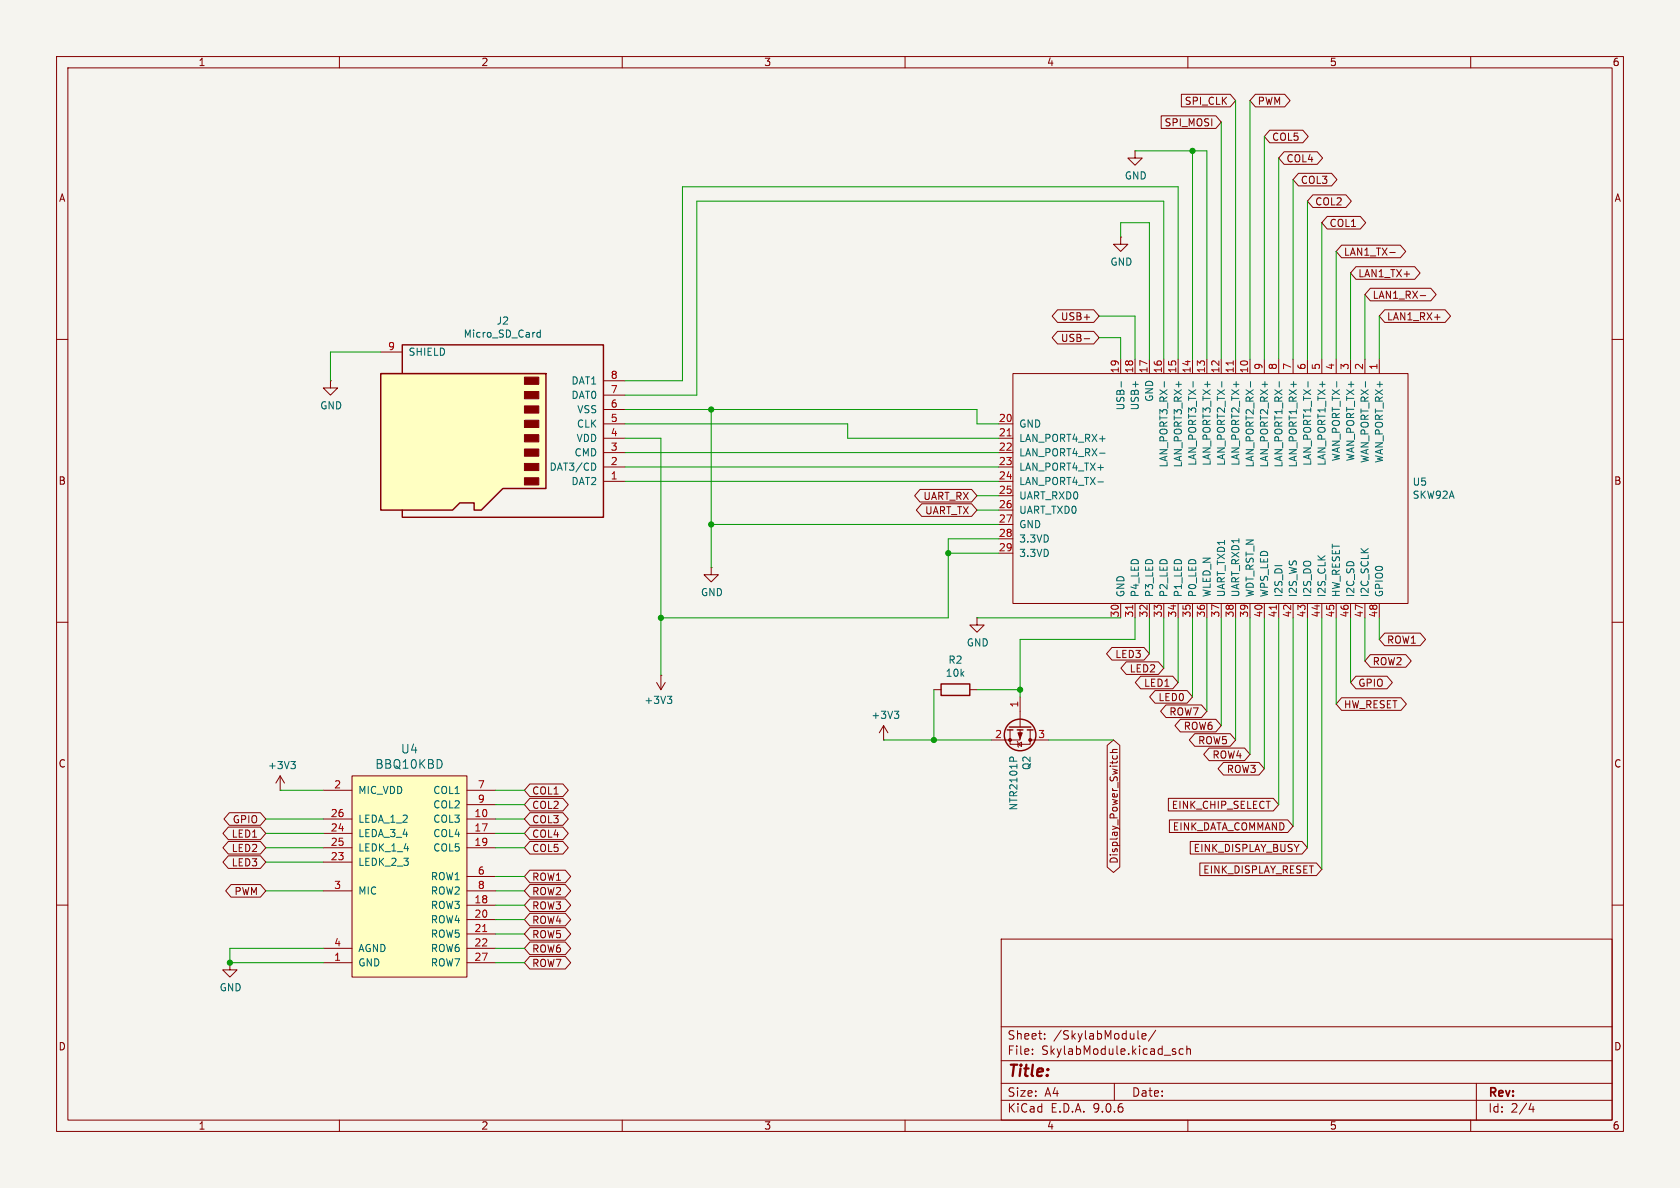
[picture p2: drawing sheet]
<svg xmlns="http://www.w3.org/2000/svg" width="297mm" height="210mm" viewBox="0 0 297 210" stroke-linecap="round" stroke-linejoin="round" font-family="sans-serif">
<path d="M0 0h297v210h-297z" fill="#f5f4ef" stroke="#f5f4ef" stroke-width=".18"/>
<g fill="none" stroke="#840000" stroke-width=".18">
<path d="M10 10h277v190h-277zM12 12h273v186h-273zM60 10v2M110 10v2M160 10v2M210 10v2M260 10v2M10 60h2M176.5 74.9h2.6M176.5 77.5h2.6M179.1 66h69.8v40.7h-69.8zM198.1 63.5v2.5"/>
<path d="M200.7 63.5v2.5M203.2 63.5v2.5M205.7 63.5v2.5M208.3 63.5v2.5M210.8 63.5v2.5M213.4 63.5v2.5M215.9 63.5v2.5M218.4 63.5v2.5M221 63.5v2.5M223.5 63.5v2.5M226.1 63.5v2.5M228.6 63.5v2.5"/>
<path d="M231.1 63.5v2.5M233.7 63.5v2.5M236.2 63.5v2.5M238.8 63.5v2.5M241.3 63.5v2.5M243.8 63.5v2.5M285 60h2M176.5 80h2.6M176.5 82.6h2.6M176.5 85.1h2.6M176.5 87.6h2.6M176.5 90.2h2.6"/>
<path d="M176.5 92.7h2.6M176.5 95.3h2.6M176.5 97.8h2.6M10 110h2M116.8 119.4h.1M116.8 119.4v2.5M125.7 100.3v1.3h1.3l-1.3 1.3-1.2-1.3h1.2M125.7 100.3h.1M172.7 109.2v1.3h1.3l-1.3 1.3-1.3-1.3h1.3M172.7 109.2h.1M198.1 106.7v2.5M200.7 106.7v2.5"/>
<path d="M203.2 106.7v2.5M205.7 106.7v2.5M208.3 106.7v2.5M210.8 106.7v2.5M213.4 106.7v2.5M215.9 106.7v2.5M218.4 106.7v2.5M221 106.7v2.5M223.5 106.7v2.5M226.1 106.7v2.5M228.6 106.7v2.5M231.1 106.7v2.5"/>
<path d="M233.7 106.7v2.5M236.2 106.7v2.5M238.8 106.7v2.5M241.3 106.7v2.5M243.8 106.7v2.5M285 110h2M49.5 139.7h.1M49.5 137.2l-.7 1.2M49.5 137.2l.8 1.2M49.5 137.2v2.5M116.1 120.7l.7 1.2M117.6 120.7l-.8 1.2"/>
<path d="M156.2 130.8h.1M156.2 128.3l-.8 1.2M156.2 128.3l.8 1.2M156.2 128.3v2.5M165.1 121.9h1.3M171.4 121.9h1.3M178.6 129v2.6h3.5v-2.6M179.8 131.1l.2 .1v.8l.1 .1M180 131.6l.6-.4v.8zM180.3 129v1.8h-5M180.3 123.2v5.3M182.1 130.8h3.3"/>
<path d="M10 160h2M40.6 170.2v1.3h1.3l-1.3 1.2-1.2-1.2h1.2M40.6 170.2h.1M177 166h108v32h-108zM285 160h2M60 198v2M110 198v2M160 198v2M177 194.5h108M177 191.5h108M177 187.5h108M177 181.5h108"/>
<path d="M182.5 186.3v.1M182.5 185.5v.1M184.7 183.6v.1M184.7 182.8v.1M197 191.5v3M201.2 183.6l.2 .1M201.9 183.2l.7-.1-.1-.3-.4-.1-.2 .2 .1 .7h.5M204.3 182.1l-1.3 2M207.5 185.9l.3 .1 .1 .2-.2 .2h-.3M207.5 185.4l.3 .1M209.2 185.5l-.5-.1-.2 .3v.4l.1 .2h.6M209.8 185.5l.2-.1 .4 .1 .1 .9"/>
<path d="M209.8 184.9v1.5M210 198v2M260 198v2M261 191.5v6.5M270.7 195l-.4 1.1h.9M271 195.6v1"/>
</g>
<g fill="none" stroke="#006464" stroke-width=".18">
<path d="M198.2 67.5v.9M205.8 67.5v.9M210.9 67.5v.9M216 67.5v.9M221.1 67.5v.9M226.2 67.5v.9M231.2 67.5v.9M194.1 85.2h1M194.4 80.1h1M51.4 134.6h.8l-.4 .5M52 135.1l.2 .2v.3l-.2 .3M118 123.1h.8l-.5 .5"/>
<path d="M118.5 123.6l.3 .2v.3l-.3 .3M158.1 125.7h.8l-.4 .5M158.6 126.2l.3 .3v.3l-.3 .2M178.5 134.6v-.5l.2-.3 .4 .2 .1 .6"/>
</g>
<path d="M178 77.1h.8M218 63.8v.7M200.2 107v.7M225.6 107v.7" fill="none" stroke="#a90000" stroke-width=".18"/>
<g fill="none" stroke="#840000" stroke-width=".25">
<path d="M166.4 120.9h5v2h-5zM178.1 129h1M178.4 128.5h3.8M179.8 129h1M181.6 129h1"/>
<circle cx="180.3" cy="129.9" r="2.79"/>
</g>
<g fill="#840000" stroke="#840000" stroke-width=".18">
<path d="M180 129.5h.7l-.4 1.1z"/>
<circle cx="182.1" cy="130.8" r=".25"/>
<circle cx="178.6" cy="130.8" r=".25"/>
</g>
<path d="M67.3 66h29.2v20.4h-7.6l-3.8 3.8h-1.3v-1.3h-2.5l-1.3 1.3h-12.7z" fill="#ffffc2"/>
<path d="M67.3 66h29.2v20.4h-7.6l-3.8 3.8h-1.3v-1.3h-2.5l-1.3 1.3h-12.7zM71.1 66v-5h35.6v30.4h-35.6v-1.2" fill="none" stroke="#840000" stroke-width=".25"/>
<g fill="#840000" stroke="#840000" stroke-width=".18">
<path d="M92.7 84.5h2.5v1.2h-2.5z"/>
<path d="M92.7 81.9h2.5v1.3h-2.5z"/>
<path d="M92.7 79.4h2.5v1.2h-2.5z"/>
<path d="M92.7 76.8h2.5v1.3h-2.5z"/>
<path d="M92.7 74.3h2.5v1.3h-2.5z"/>
<path d="M92.7 71.8h2.5v1.2h-2.5z"/>
<path d="M92.7 69.2h2.5v1.3h-2.5z"/>
<path d="M92.7 66.7h2.5v1.2h-2.5z"/>
</g>
<g fill="none" stroke="#840000" stroke-width=".18">
<path d="M200.7 26.7v1.2h1.2l-1.2 1.3-1.3-1.3h1.3M200.7 26.7h.1M198.1 41.9v1.3h1.3l-1.3 1.3-1.3-1.3h1.3M198.1 41.9h.1M58.4 67.3v1.3h1.3l-1.3 1.3-1.3-1.3h1.3M58.4 67.3h.1M67.3 62.2h3.8M106.7 77.5h3.8M106.7 74.9h3.8M106.7 72.4h3.8M106.7 69.9h3.8M106.7 67.3h3.8"/>
<path d="M106.7 85.1h3.8M106.7 82.6h3.8M106.7 80h3.8"/>
</g>
<path d="M94.9 59.4l.3 .2 .3-.1M95.5 58.3v1.3M95.5 58.8h-.3l-.3 .2M105.1 81.9l.2 .5-.2 .7" fill="none" stroke="#006464" stroke-width=".18"/>
<path d="M62.2 137.2h20.3v35.5h-20.3z" fill="#ffffc2"/>
<g fill="none" stroke="#840000" stroke-width=".18">
<path d="M208.9 16.7h8.6l.9 1.1-.9 1.1h-8.6zM221.9 16.7h5.2l1 1.1-1 1.1h-5.2l-.9-1.1zM205.3 20.5h9.6l1 1.1-1 1.1h-9.6zM224.5 23h5.8l1 1.1-1 1.1h-5.8l-1-1.1zM227 26.8h5.9l.9 1.1-.9 1.2h-5.9l-.9-1.2zM229.6 30.6h5.8l1 1.2-1 1.1h-5.8l-1-1.1zM232.1 34.4h5.8l1 1.2-1 1.1h-5.8l-1-1.1zM234.6 38.3h5.9l.9 1.1-.9 1.1h-5.9l-.9-1.1zM187 58.6h6.4l.9 1.1-.9 1.1h-6.4l-1-1.1zM187 54.8h6.4l.9 1.1-.9 1.1h-6.4l-1-1.1zM191.7 59.9h.9M237.2 43.3h10.4l.9 1.2-.9 1.1h-10.4l-1-1.1z"/>
<path d="M239.7 47.1h10.4l1 1.2-1 1.1h-10.4l-.9-1.1zM242.3 51h10.6l1 1.1-1 1.1h-10.6l-1-1.1zM244.8 54.8h10.7l.9 1.1-.9 1.1h-10.7l-1-1.1zM245.7 44.6h1M251.1 52.3h.9M253.6 56.1h1M162.6 86.5h9.2l.9 1.1-.9 1.1h-9.2l-.9-1.1zM162.9 89.1h8.9l.9 1.1-.9 1.1h-8.9l-.9-1.1zM196.6 114.5h5.6l1 1.1-1 1.1h-5.6l-1-1.1zM199.1 117h5.7l.9 1.1-.9 1.1h-5.7l-.9-1.1zM201.7 119.5h5.6l1 1.2-1 1.1h-5.6l-1-1.1zM239.7 119.5h5.5l1 1.2-1 1.1h-5.5l-.9-1.1z"/>
<path d="M242.3 115.7h6.2l1 1.1-1 1.2h-6.2l-1-1.2zM244.8 111.9h6.3l.9 1.1-.9 1.1h-6.3l-1-1.1zM57.1 139.7h5.1M62.2 137.2h20.3v35.5h-20.3zM82.5 139.7h5.1M93.7 138.6h5.8l1 1.1-1 1.1h-5.8l-1-1.1zM195.7 131.8l1.1-1 1.2 1v21.5l-1.2 .9-1.1-.9zM196.3 133h1.2M196.7 133.6v.3l.2 .3 .6-.1v-.5M197.5 132.5h-.8v.3l.1 .2M204.2 122.1h5.7l.9 1.1-.9 1.1h-5.7l-1-1.1zM206.1 124.6h6.3l1 1.1-1 1.1h-6.3l-.9-1.1z"/>
<path d="M208.7 127.2h6.2l1 1.1-1 1.1h-6.2l-1-1.1zM211.2 129.7h6.3l.9 1.1-.9 1.1h-6.3l-.9-1.1zM213.7 132.2h6.3l1 1.2-1 1.1h-6.3l-.9-1.1zM216.3 134.8h6.3l.9 1.1-.9 1.1h-6.3l-1-1.1zM237.2 123.3h10.5l.9 1.2-.9 1.1h-10.5l-1-1.1zM40.4 151.3h5.6l1 1.1-1 1.1h-5.6l-1-1.1zM40.4 148.7h5.6l1 1.2-1 1.1h-5.6l-1-1.1zM40.4 146.2h5.6l1 1.1-1 1.1h-5.6l-1-1.1zM40.5 143.7h5.5l1 1.1-1 1.1h-5.5l-.9-1.1zM40.8 156.4h5.2l1 1.1-1 1.1h-5.2l-.9-1.1zM57.1 144.8h5.1M57.1 147.3h5.1"/>
<path d="M57.1 149.9h5.1M57.1 152.4h5.1M57.1 157.5h5.1M82.5 144.8h5.1M82.5 147.3h5.1M82.5 149.9h5.1M82.5 157.5h5.1M82.5 142.2h5.1M82.5 154.9h5.1M93.7 146.2h5.8l1 1.1-1 1.1h-5.8l-1-1.1zM93.7 156.4h6.2l1 1.1-1 1.1h-6.2l-1-1.1zM93.7 153.8h6.2l1 1.1-1 1.2h-6.2l-1-1.2z"/>
<path d="M93.7 148.7h5.8l1 1.2-1 1.1h-5.8l-1-1.1zM93.7 158.9h6.2l1 1.1-1 1.1h-6.2l-1-1.1zM93.7 143.7h5.8l1 1.1-1 1.1h-5.8l-1-1.1zM93.7 141.1h5.8l1 1.1-1 1.2h-5.8l-1-1.2zM206.6 141.1h18.5l1 1.1-1 1.2h-18.5zM206.7 144.9h20.9l1 1.2-1 1.1h-20.9zM210.4 148.7h19.8l.9 1.2-.9 1.1h-19.8zM212.1 152.6h20.6l1 1.1-1 1.1h-20.6zM57.1 167.6h5.1M57.1 170.2h5.1M82.5 167.6h5.1M82.5 170.2h5.1"/>
<path d="M82.5 160h5.1M82.5 162.6h5.1M82.5 165.1h5.1M93.7 169.1h6.2l1 1.1-1 1.1h-6.2l-1-1.1zM93.7 161.4h6.2l1 1.2-1 1.1h-6.2l-1-1.1zM93.7 164h6.2l1 1.1-1 1.1h-6.2l-1-1.1zM93.7 166.5h6.2l1 1.1-1 1.2h-6.2l-1-1.2z"/>
</g>
<path d="M85.3 164.7h.8" fill="none" stroke="#a90000" stroke-width=".18"/>
<path d="M78.1 134.6v.8" fill="none" stroke="#006464" stroke-width=".18"/>
<g fill="none" stroke="#009600" stroke-width=".18">
<path d="M218.4 17.8v45.7M221 17.8v45.7M200.7 26.7h12.7v36.8M210.8 26.7v36.8M215.9 21.6v41.9M223.5 24.1v39.4M226.1 27.9v35.6M228.6 31.8v31.7M231.1 35.6v27.9M233.7 39.4v24.1M194.3 55.9h6.4v7.6M194.3 59.7h3.8v3.8"/>
<path d="M198.1 41.9v-2.5h5.1v24.1M236.2 44.5v19M238.8 48.3v15.2M241.3 52.1v11.4M243.8 55.9v7.6M67.3 62.2h-8.9v5.1M110.5 77.5h6.3v41.9M110.5 74.9h39.4v2.6h26.6M110.5 72.4h62.2v2.5h3.8M125.7 72.4v27.9M205.7 63.5v-27.9h-82.5v34.3h-12.7M208.3 63.5v-30.5h-87.7v34.3h-10.1"/>
<path d="M110.5 82.6h66M110.5 80h66M110.5 85.1h66M125.7 92.7h50.8M167.6 97.8h8.9M172.7 87.6h3.8M172.7 90.2h3.8M176.5 95.3h-8.9v13.9h-50.8M172.7 109.2h25.4M200.7 109.2v3.8h-20.4v10.2M203.2 109.2v6.4M205.7 109.2v8.9"/>
<path d="M208.3 109.2v11.5M210.8 109.2v14M213.4 109.2v16.5M215.9 109.2v19.1M218.4 109.2v21.6M221 109.2v24.2M223.5 109.2v26.7M226.1 109.2v33M228.6 109.2v36.9M231.1 109.2v40.7M233.7 109.2v44.5M236.2 109.2v15.3"/>
<path d="M238.8 109.2v11.5M241.3 109.2v7.6M243.8 109.2v3.8M49.5 139.7h7.6M87.6 139.7h5.1M156.2 130.8h19.1M165.1 121.9v8.9M172.7 121.9h7.6M185.4 130.8h11.4M47 157.5h10.1M47 147.3h10.1M47 149.9h10.1"/>
<path d="M47 152.4h10.1M47 144.8h10.1M87.6 157.5h5.1M87.6 154.9h5.1M87.6 147.3h5.1M87.6 149.9h5.1M87.6 144.8h5.1M87.6 142.2h5.1M57.1 167.6h-16.5v2.6h16.5M87.6 170.2h5.1M87.6 160h5.1M87.6 165.1h5.1"/>
<path d="M87.6 167.6h5.1M87.6 162.6h5.1"/>
</g>
<g fill="#009600" stroke="#009600" stroke-width=".18">
<circle cx="40.6" cy="170.2" r=".46"/>
<circle cx="116.8" cy="109.2" r=".46"/>
<circle cx="125.7" cy="92.7" r=".46"/>
<circle cx="125.7" cy="72.4" r=".46"/>
<circle cx="210.8" cy="26.7" r=".46"/>
<circle cx="165.1" cy="130.8" r=".46"/>
<circle cx="180.3" cy="121.9" r=".46"/>
<circle cx="167.6" cy="97.8" r=".46"/>
</g>
<text font-size="2.8" fill="#840000" x="178" y="190.9">Title:</text>
<g font-size="2.1" fill="#006464">
<text x="66.3" y="136.1">BBQ10KBD</text>
<text x="70.8" y="133.4">U4</text>
</g>
<g font-size="2.1" fill="#840000">
<text x="178" y="184">Sheet:</text>
<text x="186.2" y="184">/SkylabModule/</text>
<text x="178" y="186.7">File:</text>
<text x="184.1" y="186.7">SkylabModule.kicad_sch</text>
<text x="178" y="196.9">KiCad</text>
<text x="178" y="194.1">Size:</text>
<text x="184.7" y="194.1">A4</text>
<text x="185.7" y="196.9">E.D.A.</text>
<text x="193.3" y="196.9">9.0.6</text>
<text x="200" y="194.1">Date:</text>
<text x="263" y="194.3">Rev:</text>
<text x="263" y="196.9">Id:</text>
<text x="267.1" y="196.9">2/4</text>
</g>
<g font-size="1.8" fill="#840000">
<text x="35" y="11.9">1</text>
<text x="85" y="11.9">2</text>
<text x="135" y="11.9">3</text>
<text x="185" y="11.9">4</text>
<text x="235" y="11.9">5</text>
<text x="285" y="11.9">6</text>
<text x="205.8" y="22.5">SPI_MOSI</text>
<text x="209.3" y="18.7">SPI_CLK</text>
<text x="222.2" y="18.7">PWM</text>
<text x="224.8" y="25.1">COL5</text>
<text x="227.3" y="28.9">COL4</text>
<text x="10.3" y="35.9">A</text>
<text x="229.9" y="32.7">COL3</text>
<text x="285.3" y="35.9">A</text>
<text x="232.4" y="36.5">COL2</text>
<text x="234.9" y="40.3">COL1</text>
<text x="237.5" y="45.4">LAN1_TX-</text>
<text x="240" y="49.2">LAN1_TX+</text>
<text x="242.6" y="53">LAN1_RX-</text>
<text x="187.5" y="56.8">USB+</text>
<text x="245.1" y="56.8">LAN1_RX+</text>
<text x="187.5" y="60.6">USB-</text>
<text x="10.3" y="85.9">B</text>
<text x="163.1" y="88.6">UART_RX</text>
<text x="285.3" y="85.9">B</text>
<text x="163.4" y="91.1">UART_TX</text>
<text x="245.1" y="114">ROW1</text>
<text x="197.1" y="116.5">LED3</text>
<text x="199.6" y="119.1">LED2</text>
<text x="242.6" y="117.8">ROW2</text>
<text x="202.2" y="121.6">LED1</text>
<text x="204.7" y="124.1">LED0</text>
<text x="237.5" y="125.4">HW_RESET</text>
<text x="240" y="121.6">GPIO</text>
<text x="206.6" y="126.7">ROW7</text>
<text x="209.2" y="129.2">ROW6</text>
<text x="211.7" y="131.8">ROW5</text>
<text x="10.3" y="135.9">C</text>
<text x="214.2" y="134.3">ROW4</text>
<text x="216.8" y="136.8">ROW3</text>
<text x="285.3" y="135.9">C</text>
<text x="94" y="140.7">COL1</text>
<text x="94" y="143.2">COL2</text>
<text x="207" y="143.2">EINK_CHIP_SELECT</text>
<text x="40.9" y="148.3">LED1</text>
<text x="41" y="145.7">GPIO</text>
<text x="94" y="148.3">COL4</text>
<text x="94" y="145.7">COL3</text>
<text x="207.2" y="147">EINK_DATA_COMMAND</text>
<text x="40.9" y="153.4">LED3</text>
<text x="40.9" y="150.8">LED2</text>
<text x="94" y="155.9">ROW1</text>
<text x="94" y="150.8">COL5</text>
<text x="197.8" y="152.8" transform="rotate(-90 197.8 152.8)">Display_Power_Switch</text>
<text x="210.9" y="150.8">EINK_DISPLAY_BUSY</text>
<text x="212.6" y="154.6">EINK_DISPLAY_RESET</text>
<text x="41.3" y="158.4">PWM</text>
<text x="94" y="158.4">ROW2</text>
<text x="94" y="161">ROW3</text>
<text x="94" y="163.5">ROW4</text>
<text x="94" y="166.1">ROW5</text>
<text x="94" y="171.1">ROW7</text>
<text x="94" y="168.6">ROW6</text>
<text x="10.3" y="185.9">D</text>
<text x="285.3" y="185.9">D</text>
<text x="35" y="199.9">1</text>
<text x="85" y="199.9">2</text>
<text x="135" y="199.9">3</text>
<text x="185" y="199.9">4</text>
<text x="235" y="199.9">5</text>
<text x="285" y="199.9">6</text>
</g>
<g font-size="1.8" fill="#006464">
<text x="198.8" y="31.9">GND</text>
<text x="196.2" y="47.2">GND</text>
<text x="81.9" y="59.9">Micro_SD_Card</text>
<text x="87.7" y="57.6">J2</text>
<text x="72.1" y="63.1">SHIELD</text>
<text x="100.9" y="70.7">DAT0</text>
<text x="100.9" y="68.2">DAT1</text>
<text x="204.1" y="71.1" transform="rotate(-90 204.1 71.1)">GND</text>
<text x="56.5" y="72.6">GND</text>
<text x="101.9" y="75.8">CLK</text>
<text x="102" y="73.3">VSS</text>
<text x="180.1" y="75.8">GND</text>
<text x="199" y="72.6" transform="rotate(-90 199 72.6)">USB-</text>
<text x="201.5" y="72.6" transform="rotate(-90 201.5 72.6)">USB+</text>
<text x="97.1" y="83.4">DAT3/CD</text>
<text x="101.5" y="80.9">CMD</text>
<text x="101.8" y="78.3">VDD</text>
<text x="180.1" y="78.3">LAN_PORT4_RX+</text>
<text x="180.1" y="80.9">LAN_PORT4_RX-</text>
<text x="180.1" y="83.4">LAN_PORT4_TX+</text>
<text x="206.6" y="82.7" transform="rotate(-90 206.6 82.7)">LAN_PORT3_RX-</text>
<text x="209.1" y="82.7" transform="rotate(-90 209.1 82.7)">LAN_PORT3_RX+</text>
<text x="211.7" y="82.4" transform="rotate(-90 211.7 82.4)">LAN_PORT3_TX-</text>
<text x="214.2" y="82.4" transform="rotate(-90 214.2 82.4)">LAN_PORT3_TX+</text>
<text x="216.8" y="82.4" transform="rotate(-90 216.8 82.4)">LAN_PORT2_TX-</text>
<text x="219.3" y="82.4" transform="rotate(-90 219.3 82.4)">LAN_PORT2_TX+</text>
<text x="221.8" y="82.7" transform="rotate(-90 221.8 82.7)">LAN_PORT2_RX-</text>
<text x="224.4" y="82.7" transform="rotate(-90 224.4 82.7)">LAN_PORT2_RX+</text>
<text x="226.9" y="82.7" transform="rotate(-90 226.9 82.7)">LAN_PORT1_RX-</text>
<text x="229.5" y="82.7" transform="rotate(-90 229.5 82.7)">LAN_PORT1_RX+</text>
<text x="232" y="82.4" transform="rotate(-90 232 82.4)">LAN_PORT1_TX-</text>
<text x="234.5" y="82.4" transform="rotate(-90 234.5 82.4)">LAN_PORT1_TX+</text>
<text x="237.1" y="81.7" transform="rotate(-90 237.1 81.7)">WAN_PORT_TX-</text>
<text x="239.6" y="81.7" transform="rotate(-90 239.6 81.7)">WAN_PORT_TX+</text>
<text x="242.2" y="82" transform="rotate(-90 242.2 82)">WAN_PORT_RX-</text>
<text x="244.7" y="82" transform="rotate(-90 244.7 82)">WAN_PORT_RX+</text>
<text x="100.9" y="86">DAT2</text>
<text x="180.1" y="86">LAN_PORT4_TX-</text>
<text x="180.1" y="88.5">UART_RXD0</text>
<text x="249.6" y="88.4">SKW92A</text>
<text x="249.6" y="86.1">U5</text>
<text x="180.1" y="91">UART_TXD0</text>
<text x="180.1" y="93.6">GND</text>
<text x="180.1" y="96.1">3.3VD</text>
<text x="180.1" y="98.7">3.3VD</text>
<text x="123.8" y="105.6">GND</text>
<text x="199" y="105.7" transform="rotate(-90 199 105.7)">GND</text>
<text x="201.5" y="105.7" transform="rotate(-90 201.5 105.7)">P4_LED</text>
<text x="204.1" y="105.7" transform="rotate(-90 204.1 105.7)">P3_LED</text>
<text x="206.6" y="105.7" transform="rotate(-90 206.6 105.7)">P2_LED</text>
<text x="209.1" y="105.7" transform="rotate(-90 209.1 105.7)">P1_LED</text>
<text x="211.7" y="105.7" transform="rotate(-90 211.7 105.7)">P0_LED</text>
<text x="214.2" y="105.7" transform="rotate(-90 214.2 105.7)">WLED_N</text>
<text x="216.8" y="105.7" transform="rotate(-90 216.8 105.7)">UART_TXD1</text>
<text x="219.3" y="105.7" transform="rotate(-90 219.3 105.7)">UART_RXD1</text>
<text x="221.8" y="105.7" transform="rotate(-90 221.8 105.7)">WDT_RST_N</text>
<text x="224.4" y="105.7" transform="rotate(-90 224.4 105.7)">WPS_LED</text>
<text x="226.9" y="105.7" transform="rotate(-90 226.9 105.7)">I2S_DI</text>
<text x="229.5" y="105.7" transform="rotate(-90 229.5 105.7)">I2S_WS</text>
<text x="232" y="105.7" transform="rotate(-90 232 105.7)">I2S_DO</text>
<text x="234.5" y="105.7" transform="rotate(-90 234.5 105.7)">I2S_CLK</text>
<text x="237.1" y="105.7" transform="rotate(-90 237.1 105.7)">HW_RESET</text>
<text x="239.6" y="105.7" transform="rotate(-90 239.6 105.7)">I2C_SD</text>
<text x="242.2" y="105.7" transform="rotate(-90 242.2 105.7)">I2C_SCLK</text>
<text x="244.7" y="105.7" transform="rotate(-90 244.7 105.7)">GPIO0</text>
<text x="167.1" y="119.8">10k</text>
<text x="167.6" y="117.5">R2</text>
<text x="170.8" y="114.5">GND</text>
<text x="113.8" y="124.6">+3V3</text>
<text x="153.9" y="127.3">+3V3</text>
<text x="47.3" y="136.2">+3V3</text>
<text x="182.4" y="136.2" transform="rotate(-90 182.4 136.2)">Q2</text>
<text x="63.2" y="140.6">MIC_VDD</text>
<text x="76.5" y="140.6">COL1</text>
<text x="76.5" y="143.1">COL2</text>
<text x="180.1" y="143.4" transform="rotate(-90 180.1 143.4)">NTR2101P</text>
<text x="63.2" y="145.6">LEDA_1_2</text>
<text x="63.2" y="148.2">LEDA_3_4</text>
<text x="76.5" y="145.6">COL3</text>
<text x="76.5" y="148.2">COL4</text>
<text x="63.2" y="150.7">LEDK_1_4</text>
<text x="63.2" y="153.3">LEDK_2_3</text>
<text x="76.1" y="155.8">ROW1</text>
<text x="76.5" y="150.7">COL5</text>
<text x="63.2" y="158.3">MIC</text>
<text x="76.1" y="158.3">ROW2</text>
<text x="76.1" y="160.9">ROW3</text>
<text x="76.1" y="163.4">ROW4</text>
<text x="76.1" y="166">ROW5</text>
<text x="63.2" y="168.5">AGND</text>
<text x="63.2" y="171">GND</text>
<text x="76.1" y="168.5">ROW6</text>
<text x="76.1" y="171">ROW7</text>
<text x="38.7" y="175.4">GND</text>
</g>
<g font-size="1.8" fill="#a90000">
<text x="68.5" y="62">9</text>
<text x="223.3" y="65.5" transform="rotate(-90 223.3 65.5)">9</text>
<text x="225.8" y="65.5" transform="rotate(-90 225.8 65.5)">8</text>
<text x="228.3" y="65.5" transform="rotate(-90 228.3 65.5)">7</text>
<text x="230.9" y="65.5" transform="rotate(-90 230.9 65.5)">6</text>
<text x="233.4" y="65.5" transform="rotate(-90 233.4 65.5)">5</text>
<text x="236" y="65.5" transform="rotate(-90 236 65.5)">4</text>
<text x="238.5" y="65.5" transform="rotate(-90 238.5 65.5)">3</text>
<text x="241" y="65.5" transform="rotate(-90 241 65.5)">2</text>
<text x="243.6" y="65.5" transform="rotate(-90 243.6 65.5)">1</text>
<text x="107.9" y="69.6">7</text>
<text x="107.9" y="67.1">8</text>
<text x="197.9" y="66.1" transform="rotate(-90 197.9 66.1)">19</text>
<text x="200.4" y="66.1" transform="rotate(-90 200.4 66.1)">18</text>
<text x="202.9" y="66.1" transform="rotate(-90 202.9 66.1)">17</text>
<text x="205.5" y="66.1" transform="rotate(-90 205.5 66.1)">16</text>
<text x="208" y="66.1" transform="rotate(-90 208 66.1)">15</text>
<text x="210.6" y="66.1" transform="rotate(-90 210.6 66.1)">14</text>
<text x="213.1" y="66.1" transform="rotate(-90 213.1 66.1)">13</text>
<text x="215.6" y="66.1" transform="rotate(-90 215.6 66.1)">12</text>
<text x="218.2" y="66.1" transform="rotate(-90 218.2 66.1)">11</text>
<text x="220.7" y="66.1" transform="rotate(-90 220.7 66.1)">10</text>
<text x="107.9" y="77.2">4</text>
<text x="107.9" y="74.7">5</text>
<text x="107.9" y="72.1">6</text>
<text x="176.5" y="74.7">20</text>
<text x="176.5" y="77.2">21</text>
<text x="107.9" y="82.3">2</text>
<text x="107.9" y="79.8">3</text>
<text x="176.5" y="79.8">22</text>
<text x="176.5" y="82.3">23</text>
<text x="107.9" y="84.8">1</text>
<text x="176.5" y="84.8">24</text>
<text x="176.5" y="87.4">25</text>
<text x="176.5" y="89.9">26</text>
<text x="176.5" y="92.5">27</text>
<text x="176.5" y="95">28</text>
<text x="176.5" y="97.5">29</text>
<text x="197.9" y="109.3" transform="rotate(-90 197.9 109.3)">30</text>
<text x="200.4" y="109.3" transform="rotate(-90 200.4 109.3)">31</text>
<text x="202.9" y="109.3" transform="rotate(-90 202.9 109.3)">32</text>
<text x="205.5" y="109.3" transform="rotate(-90 205.5 109.3)">33</text>
<text x="208" y="109.3" transform="rotate(-90 208 109.3)">34</text>
<text x="210.6" y="109.3" transform="rotate(-90 210.6 109.3)">35</text>
<text x="213.1" y="109.3" transform="rotate(-90 213.1 109.3)">36</text>
<text x="215.6" y="109.3" transform="rotate(-90 215.6 109.3)">37</text>
<text x="218.2" y="109.3" transform="rotate(-90 218.2 109.3)">38</text>
<text x="220.7" y="109.3" transform="rotate(-90 220.7 109.3)">39</text>
<text x="223.3" y="109.3" transform="rotate(-90 223.3 109.3)">40</text>
<text x="225.8" y="109.3" transform="rotate(-90 225.8 109.3)">41</text>
<text x="228.3" y="109.3" transform="rotate(-90 228.3 109.3)">42</text>
<text x="230.9" y="109.3" transform="rotate(-90 230.9 109.3)">43</text>
<text x="233.4" y="109.3" transform="rotate(-90 233.4 109.3)">44</text>
<text x="236" y="109.3" transform="rotate(-90 236 109.3)">45</text>
<text x="238.5" y="109.3" transform="rotate(-90 238.5 109.3)">46</text>
<text x="241" y="109.3" transform="rotate(-90 241 109.3)">47</text>
<text x="243.6" y="109.3" transform="rotate(-90 243.6 109.3)">48</text>
<text x="180.1" y="125.2" transform="rotate(-90 180.1 125.2)">1</text>
<text x="175.8" y="130.6">2</text>
<text x="183.4" y="130.6">3</text>
<text x="59" y="139.4">2</text>
<text x="84.4" y="139.4">7</text>
<text x="84.4" y="142">9</text>
<text x="58.4" y="144.5">26</text>
<text x="58.4" y="147.1">24</text>
<text x="58.4" y="149.6">25</text>
<text x="83.8" y="144.5">10</text>
<text x="83.8" y="147.1">17</text>
<text x="83.8" y="149.6">19</text>
<text x="58.4" y="152.1">23</text>
<text x="84.4" y="154.7">6</text>
<text x="59" y="157.2">3</text>
<text x="83.8" y="159.8">18</text>
<text x="84.4" y="157.2">8</text>
<text x="59" y="167.4">4</text>
<text x="83.8" y="162.3">20</text>
<text x="83.8" y="164.8">21</text>
<text x="83.8" y="167.4">22</text>
<text x="59" y="169.9">1</text>
<text x="83.8" y="169.9">27</text>
</g>
</svg>
